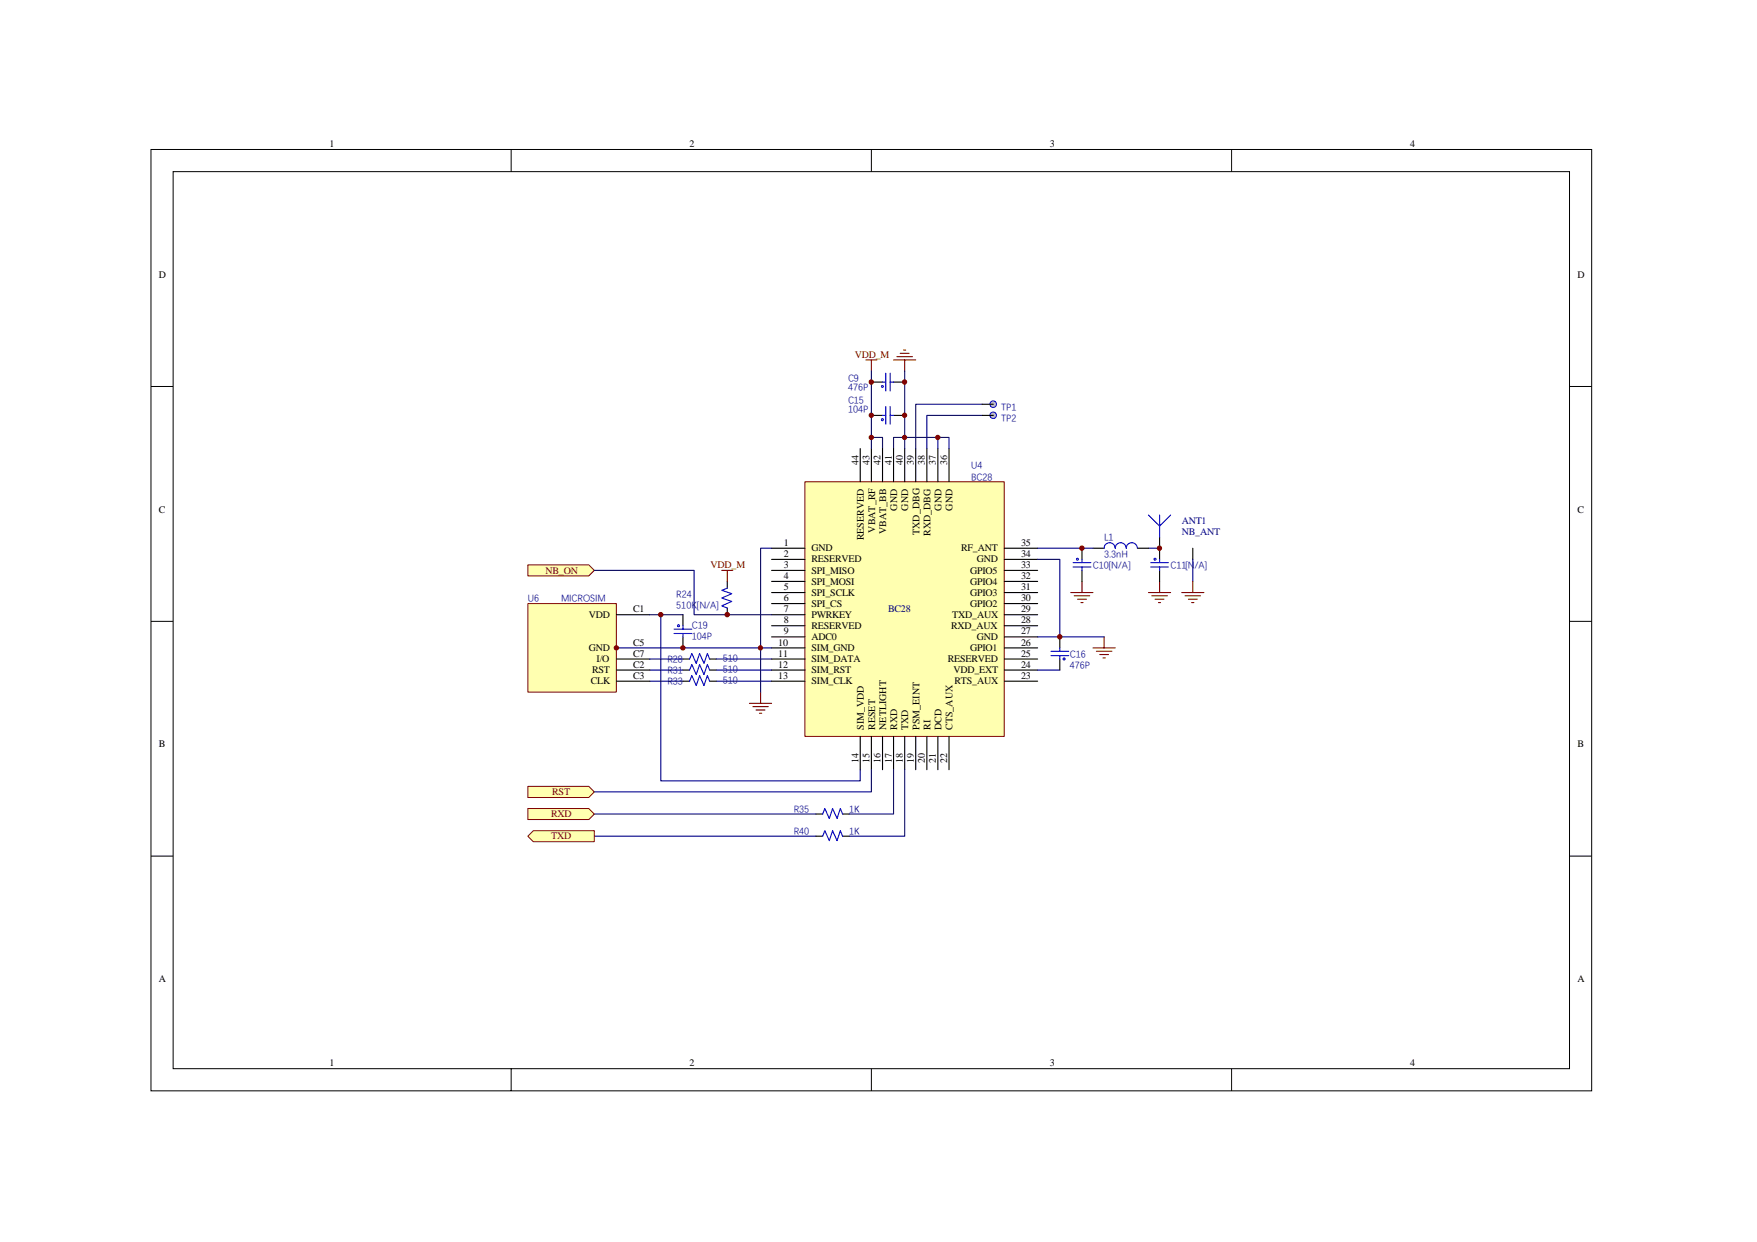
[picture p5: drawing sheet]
<svg xmlns="http://www.w3.org/2000/svg" width="297mm" height="210mm" viewBox="0 0 297 210" stroke-linecap="round" stroke-linejoin="round" font-family="sans-serif">
<g fill="none" stroke="#000" stroke-width=".17">
<path d="M25.5 25.3h243.6v159.1h-243.6zM29.3 29h236v151.7h-236zM86.4 25.3v3.7M147.3 25.3v3.7M208.2 25.3v3.7M25.5 65.3h3.8M265.4 65.3h3.7M25.5 105.1h3.8M265.4 105.1h3.7M25.5 144.7h3.8M265.4 144.7h3.7M86.4 180.7v3.7"/>
<path d="M147.3 180.7v3.7M208.2 180.7v3.7"/>
</g>
<path d="M152.2 59.7h1.5M152.8 59.2h.3M146.4 60.9h1.8M147.3 60.9v1.8M151.1 60.9h3.7M151.6 60.3h2.7M152.9 60.9v1.8M126.7 118.9h3.7M127.3 119.5h2.6M128.6 117v1.9M127.8 120h1.5M128.4 120.6h.4" fill="none" stroke="#800000" stroke-width=".19"/>
<path d="M147.3 74h1.9v1.8M152.9 74h-1.8v1.8M104.2 109.5h11.3M109.9 115.2h5.6M109.9 113.3h5.6M121.1 115.2h9.3" fill="none" stroke="#000080" stroke-width=".19"/>
<path d="M115.5 103.9v1.9M115.5 107.7v1.8" fill="none" stroke="#000" stroke-width=".19"/>
<path d="M114 107.1h3M114 106.4h3M115.5 105.8v.6M115.5 107.1v.6" fill="none" stroke="#00f" stroke-width=".19"/>
<path d="M114.6 105.7h.2v.2h-.2z" fill-rule="evenodd" fill="#c0c0c0" stroke="#00f" stroke-width=".17"/>
<path d="M147.3 64.6h1.9M151.1 64.6h1.8M115.5 113.3h1.1M115.5 115.2h1.1M115.5 111.4h1.1M120 113.3h1.1M120 115.2h1.1M120 111.4h1.1" fill="none" stroke="#000" stroke-width=".19"/>
<path d="M149.2 64.6h.6M149.8 63.1v3M150.5 63.1v3M150.5 64.6h.6M116.6 113.3l.4-.9 .7 1.6 .6-1.6 .7 1.6 .6-1.6 .4 .9M116.6 115.2l.4-1 .7 1.7 .6-1.7 .7 1.7 .6-1.7 .4 1M116.6 111.4l.4-.9 .7 1.7 .6-1.7 .7 1.7 .6-1.7 .4 .9" fill="none" stroke="#00f" stroke-width=".19"/>
<circle cx="149.2" cy="65.3" r=".17" fill="#c0c0c0" stroke="#00f" stroke-width=".17"/>
<path d="M147.3 70.2h1.9M151.1 70.2h1.8" fill="none" stroke="#000" stroke-width=".19"/>
<path d="M149.2 70.2h.6M149.8 68.7v3M150.5 68.7v3M150.5 70.2h.6" fill="none" stroke="#00f" stroke-width=".19"/>
<path d="M149.1 70.8h.2v.3h-.2z" fill-rule="evenodd" fill="#c0c0c0" stroke="#00f" stroke-width=".17"/>
<path d="M121.1 113.3h9.3M121.1 111.4h9.3" fill="none" stroke="#000080" stroke-width=".19"/>
<path d="M89.3 102.1h14.9v14.9h-14.9z" fill="#ffffb0"/>
<path d="M89.2 102h15v15h-15z" fill="none" stroke="#800000" stroke-width=".17"/>
<path d="M104.2 109.5h.1M104.2 111.4h5.7M104.2 115.2h5.7M104.2 113.3h5.7M104.2 103.9h5.7" fill="none" stroke="#000" stroke-width=".19"/>
<path d="M109.9 111.4h5.6" fill="none" stroke="#000080" stroke-width=".19"/>
<path d="M136.1 81.5h33.7v43h-33.7z" fill="#ffffb0"/>
<path d="M136.1 81.4h33.7v43.1h-33.7z" fill="none" stroke="#800000" stroke-width=".17"/>
<g fill="none" stroke="#000" stroke-width=".19">
<path d="M145.4 75.8v5.6M147.3 75.8v5.6M149.2 75.8v5.6M151.1 75.8v5.6M152.9 75.8v5.6M154.8 75.8v5.6M156.7 75.8v5.6M158.6 75.8v5.6M160.4 75.8v5.6M130.4 92.7h5.7M130.4 94.6h5.7M130.4 96.4h5.7"/>
<path d="M130.4 98.3h5.7M169.8 92.7h5.6M169.8 94.6h5.6M169.8 96.4h5.6M169.8 98.3h5.6M130.4 100.2h5.7M130.4 102h5.7M130.4 103.9h5.7M130.4 105.8h5.7M130.4 107.7h5.7M130.4 109.5h5.7M130.4 111.4h5.7"/>
<path d="M130.4 113.3h5.7M130.4 115.2h5.7M169.8 100.2h5.6M169.8 102h5.6M169.8 103.9h5.6M169.8 105.8h5.6M169.8 107.7h5.6M169.8 109.5h5.6M169.8 111.4h5.6M169.8 113.3h5.6M169.8 115.2h5.6M137.9 137.6h1.2"/>
<path d="M142.4 137.6h1.2M145.4 124.5v5.6M147.3 124.5v5.6M149.2 124.5v5.6M151.1 124.5v5.6M152.9 124.5v5.6M154.8 124.5v5.6M156.7 124.5v5.6M158.6 124.5v5.6M160.4 124.5v5.6M137.9 141.4h1.2M142.4 141.4h1.2"/>
</g>
<path d="M111.7 103.9v28.1h33.7v-1.9M100.5 137.6h37.4M147.3 130.1v3.8h-46.8M151.1 130.1v7.5h-7.5M152.9 130.1v11.3h-9.3M100.5 141.4h37.4" fill="none" stroke="#000080" stroke-width=".19"/>
<path d="M139.1 137.6l.3-.9 .8 1.7 .6-1.7 .7 1.7 .6-1.7 .3 .9M139.1 141.4l.3-1 .8 1.7 .6-1.7 .7 1.7 .6-1.7 .3 1" fill="none" stroke="#00f" stroke-width=".19"/>
<g fill="#ffffb0" stroke="#800000" stroke-width=".17">
<path d="M89.2 132.9h10.3l1 1-1 .9h-10.3z" fill-rule="evenodd"/>
<path d="M89.2 136.7h10.3l1 .9-1 1h-10.3z" fill-rule="evenodd"/>
<path d="M89.2 141.4l1-1h10.3v1.9h-10.3z" fill-rule="evenodd"/>
</g>
<path d="M123 103.9h7.4" fill="none" stroke="#000080" stroke-width=".19"/>
<path d="M123 98.3v1.1M123 102.8v1.1" fill="none" stroke="#000" stroke-width=".19"/>
<path d="M123 99.4l-1 .4 1.7 .6-1.7 .7 1.7 .6-1.7 .7 1 .4" fill="none" stroke="#00f" stroke-width=".19"/>
<path d="M122 96.4h1.9M123 96.4v1.9" fill="none" stroke="#800000" stroke-width=".19"/>
<path d="M89.2 95.5h10.3l1 .9-1 1h-10.3z" fill-rule="evenodd" fill="#ffffb0" stroke="#800000" stroke-width=".17"/>
<path d="M166 68.3h-11.2v7.5M166 70.2h-9.3v5.6M100.5 96.4h16.8v7.5h5.7M130.4 92.7h-1.8v24.3M109.9 103.9h5.6M115.5 109.5h14.9" fill="none" stroke="#000080" stroke-width=".19"/>
<circle cx="167.9" cy="68.3" r=".56" fill="#c0c0c0" stroke="#00f" stroke-width=".17"/>
<path d="M166 68.3h1.9" fill="none" stroke="#000" stroke-width=".19"/>
<circle cx="167.9" cy="70.2" r=".55" fill="#c0c0c0" stroke="#00f" stroke-width=".17"/>
<path d="M166 70.2h1.9M182.9 92.7v1.9M182.9 96.4v1.9" fill="none" stroke="#000" stroke-width=".19"/>
<path d="M147.3 62.7v13.1M152.9 74h7.5v1.8M152.9 62.7v13.1M158.6 74v1.8M194.2 92.7h1.8" fill="none" stroke="#000080" stroke-width=".19"/>
<path d="M182.9 98.3v1.9M196 98.3v1.9M181 100.2h3.8M181.6 100.7h2.6M182.2 101.3h1.5M182.7 101.9h.4M194.2 100.2h3.7M194.7 100.7h2.7M195.3 101.3h1.5M195.9 101.9h.3" fill="none" stroke="#800000" stroke-width=".19"/>
<path d="M181.4 95.9h3M181.4 95.1h3M182.9 94.6v.5M182.9 95.9v.5" fill="none" stroke="#00f" stroke-width=".19"/>
<circle cx="182.2" cy="94.6" r=".17" fill="#c0c0c0" stroke="#00f" stroke-width=".17"/>
<path d="M196 92.7v1.9M196 96.4v1.9" fill="none" stroke="#000" stroke-width=".19"/>
<path d="M194.5 95.9h3M194.5 95.1h3M196 94.6v.5M196 95.9v.5" fill="none" stroke="#00f" stroke-width=".19"/>
<path d="M195.1 94.4h.3v.3h-.3z" fill-rule="evenodd" fill="#c0c0c0" stroke="#00f" stroke-width=".17"/>
<path d="M184.8 92.7h1.9M192.3 92.7h1.9M179.2 107.7v1.8M179.2 111.4v1.9" fill="none" stroke="#000" stroke-width=".19"/>
<path d="M186.7 92.7a.93 .93 0 0 1 .9-.9 .93 .93 0 0 1 .9 .9 .93 .93 0 0 1 1-.9 .93 .93 0 0 1 .9 .9 .94 .94 0 0 1 .9-.9 .94 .94 0 0 1 1 .9M177.7 110.1h3M177.7 110.8h3M179.2 109.5v.6M179.2 110.8v.6" fill="none" stroke="#00f" stroke-width=".19"/>
<path d="M175.4 94.6h3.8v13.1h-3.8M175.4 92.7h9.4M175.4 113.3h3.8" fill="none" stroke="#000080" stroke-width=".19"/>
<path d="M184.8 109.5h3.7M185.4 110.1h2.6M185.9 110.7h1.5M186.5 111.2h.4M186.7 107.7v1.8" fill="none" stroke="#800000" stroke-width=".19"/>
<path d="M179.8 111.3h.2v.2h-.2z" fill-rule="evenodd" fill="#c0c0c0" stroke="#00f" stroke-width=".17"/>
<path d="M201.7 94.6v3.7M179.2 107.7h7.5" fill="none" stroke="#000080" stroke-width=".19"/>
<g fill="#800000" stroke="#800000" stroke-width=".17">
<circle cx="115.5" cy="109.5" r=".37"/>
<circle cx="104.2" cy="109.5" r=".37"/>
<circle cx="147.3" cy="74" r=".37"/>
<circle cx="152.9" cy="74" r=".36"/>
<circle cx="147.3" cy="64.6" r=".38"/>
<circle cx="152.9" cy="64.6" r=".37"/>
<circle cx="147.3" cy="70.2" r=".37"/>
<circle cx="152.9" cy="70.2" r=".36"/>
<circle cx="111.7" cy="103.9" r=".38"/>
<circle cx="122.9" cy="103.9" r=".38"/>
<circle cx="128.6" cy="109.5" r=".36"/>
<circle cx="158.5" cy="74" r=".37"/>
<circle cx="179.2" cy="107.7" r=".38"/>
<circle cx="182.9" cy="92.7" r=".38"/>
<circle cx="196" cy="92.7" r=".37"/>
</g>
<path d="M196 90.8v1.9M201.7 92.7v1.9" fill="none" stroke="#000" stroke-width=".19"/>
<path d="M194.2 87.1l1.8 1.8 1.9-1.8M196 87.1v3.7" fill="none" stroke="#00f" stroke-width=".19"/>
<path d="M201.7 98.3v1.9M199.8 100.2h3.7M200.3 100.7h2.7M200.9 101.3h1.5M201.5 101.9h.3" fill="none" stroke="#800000" stroke-width=".19"/>
<g font-size="1.7">
<text x="55.7" y="24.9">1</text>
<text x="116.6" y="24.9">2</text>
<text x="177.5" y="24.9">3</text>
<text x="238.4" y="24.9">4</text>
<text x="26.8" y="47">D</text>
<text x="266.7" y="47">D</text>
<text x="145.1" y="78.7" transform="rotate(-90 145.1 78.7)">44</text>
<text x="147" y="78.7" transform="rotate(-90 147 78.7)">43</text>
<text x="148.9" y="78.7" transform="rotate(-90 148.9 78.7)">42</text>
<text x="150.7" y="78.7" transform="rotate(-90 150.7 78.7)">41</text>
<text x="152.6" y="78.7" transform="rotate(-90 152.6 78.7)">40</text>
<text x="154.5" y="78.7" transform="rotate(-90 154.5 78.7)">39</text>
<text x="156.4" y="78.7" transform="rotate(-90 156.4 78.7)">38</text>
<text x="158.2" y="78.7" transform="rotate(-90 158.2 78.7)">37</text>
<text x="160.1" y="78.7" transform="rotate(-90 160.1 78.7)">36</text>
<text x="26.8" y="86.7">C</text>
<text x="151.7" y="86.3" transform="rotate(-90 151.7 86.3)">GND</text>
<text x="153.5" y="86.3" transform="rotate(-90 153.5 86.3)">GND</text>
<text x="159.2" y="86.3" transform="rotate(-90 159.2 86.3)">GND</text>
<text x="161" y="86.3" transform="rotate(-90 161 86.3)">GND</text>
<text x="266.7" y="86.7">C</text>
<text x="132.5" y="92.3">1</text>
<text x="132.5" y="94.1">2</text>
<text x="137.2" y="93.2">GND</text>
<text x="137.2" y="95.1">RESERVED</text>
<text x="146" y="91.4" transform="rotate(-90 146 91.4)">RESERVED</text>
<text x="147.9" y="90.1" transform="rotate(-90 147.9 90.1)">VBAT_RF</text>
<text x="149.8" y="90.3" transform="rotate(-90 149.8 90.3)">VBAT_BB</text>
<text x="155.4" y="90.4" transform="rotate(-90 155.4 90.4)">TXD_DBG</text>
<text x="157.3" y="90.6" transform="rotate(-90 157.3 90.6)">RXD_DBG</text>
<text x="162.5" y="93.2">RF_ANT</text>
<text x="165.1" y="95.1">GND</text>
<text x="172.6" y="92.3">35</text>
<text x="172.6" y="94.1">34</text>
<text x="132.5" y="96">3</text>
<text x="132.5" y="97.9">4</text>
<text x="132.5" y="99.8">5</text>
<text x="132.5" y="101.6">6</text>
<text x="137.2" y="97">SPI_MISO</text>
<text x="137.2" y="98.8">SPI_MOSI</text>
<text x="137.2" y="100.7">SPI_SCLK</text>
<text x="164" y="100.7">GPIO3</text>
<text x="164" y="98.8">GPIO4</text>
<text x="164" y="97">GPIO5</text>
<text x="172.6" y="101.6">30</text>
<text x="172.6" y="99.8">31</text>
<text x="172.6" y="97.9">32</text>
<text x="172.6" y="96">33</text>
<text x="99.5" y="104.5">VDD</text>
<text x="107" y="103.5">C1</text>
<text x="132.5" y="103.5">7</text>
<text x="132.5" y="105.4">8</text>
<text x="132.5" y="107.3">9</text>
<text x="137.2" y="102.6">SPI_CS</text>
<text x="137.2" y="104.5">PWRKEY</text>
<text x="137.2" y="106.3">RESERVED</text>
<text x="160.8" y="106.3">RXD_AUX</text>
<text x="161" y="104.5">TXD_AUX</text>
<text x="164" y="102.6">GPIO2</text>
<text x="172.6" y="105.4">28</text>
<text x="172.6" y="107.3">27</text>
<text x="172.6" y="103.5">29</text>
<text x="99.5" y="110.1">GND</text>
<text x="100.1" y="113.8">RST</text>
<text x="100.9" y="112">I/O</text>
<text x="107" y="111">C7</text>
<text x="107" y="112.9">C2</text>
<text x="107" y="109.1">C5</text>
<text x="131.6" y="109.1">10</text>
<text x="131.6" y="111">11</text>
<text x="131.6" y="112.9">12</text>
<text x="137.2" y="108.2">ADC0</text>
<text x="137.2" y="110.1">SIM_GND</text>
<text x="137.2" y="112">SIM_DATA</text>
<text x="137.2" y="113.8">SIM_RST</text>
<text x="160.2" y="112">RESERVED</text>
<text x="161.2" y="113.8">VDD_EXT</text>
<text x="164" y="110.1">GPIO1</text>
<text x="165.1" y="108.2">GND</text>
<text x="172.6" y="109.1">26</text>
<text x="172.6" y="111">25</text>
<text x="172.6" y="112.9">24</text>
<text x="99.9" y="115.7">CLK</text>
<text x="107" y="114.7">C3</text>
<text x="131.6" y="114.7">13</text>
<text x="137.2" y="115.7">SIM_CLK</text>
<text x="161.4" y="115.7">RTS_AUX</text>
<text x="172.6" y="114.7">23</text>
<text x="146" y="123.4" transform="rotate(-90 146 123.4)">SIM_VDD</text>
<text x="147.9" y="123.4" transform="rotate(-90 147.9 123.4)">RESET</text>
<text x="149.8" y="123.4" transform="rotate(-90 149.8 123.4)">NETLIGHT</text>
<text x="151.7" y="123.4" transform="rotate(-90 151.7 123.4)">RXD</text>
<text x="153.5" y="123.4" transform="rotate(-90 153.5 123.4)">TXD</text>
<text x="155.4" y="123.4" transform="rotate(-90 155.4 123.4)">PSM_EINT</text>
<text x="157.3" y="123.4" transform="rotate(-90 157.3 123.4)">RI</text>
<text x="159.2" y="123.4" transform="rotate(-90 159.2 123.4)">DCD</text>
<text x="161" y="123.4" transform="rotate(-90 161 123.4)">CTS_AUX</text>
<text x="26.8" y="126.4">B</text>
<text x="145.1" y="129" transform="rotate(-90 145.1 129)">14</text>
<text x="147" y="129" transform="rotate(-90 147 129)">15</text>
<text x="148.9" y="129" transform="rotate(-90 148.9 129)">16</text>
<text x="150.7" y="129" transform="rotate(-90 150.7 129)">17</text>
<text x="152.6" y="129" transform="rotate(-90 152.6 129)">18</text>
<text x="154.5" y="129" transform="rotate(-90 154.5 129)">19</text>
<text x="156.4" y="129" transform="rotate(-90 156.4 129)">20</text>
<text x="158.2" y="129" transform="rotate(-90 158.2 129)">21</text>
<text x="160.1" y="129" transform="rotate(-90 160.1 129)">22</text>
<text x="266.7" y="126.4">B</text>
<text x="26.8" y="166.1">A</text>
<text x="266.7" y="166.1">A</text>
<text x="55.7" y="180.3">1</text>
<text x="116.6" y="180.3">2</text>
<text x="177.5" y="180.3">3</text>
<text x="238.4" y="180.3">4</text>
</g>
<g font-size="1.7" fill="#800000">
<text x="144.5" y="60.5">VDD_M</text>
<text x="92.2" y="97">NB_ON</text>
<text x="120.1" y="96">VDD_M</text>
<text x="93.4" y="134.4">RST</text>
<text x="93.2" y="138.2">RXD</text>
<text x="93.2" y="141.9">TXD</text>
</g>
<g font-size="1.7" fill="#000080">
<text x="199.8" y="88.5">ANT1</text>
<text x="199.8" y="90.4">NB_ANT</text>
<text x="150.1" y="103.5">BC28</text>
</g>
<g font-size="1.6" fill="#000080">
<text x="143.4" y="64.4">C9</text>
<text x="143.4" y="65.9">476P</text>
<text x="143.4" y="68.2">C15</text>
<text x="143.4" y="69.7">104P</text>
<text x="169.2" y="69.3">TP1</text>
<text x="169.2" y="71.2">TP2</text>
<text x="164.2" y="81.1">BC28</text>
<text x="164.2" y="79.2">U4</text>
<text x="186.7" y="91.4">L1</text>
<text x="186.7" y="94.2">3.3nH</text>
<text x="89.2" y="101.7">U6</text>
<text x="94.8" y="101.7">MICROSIM</text>
<text x="114.3" y="100.9">R24</text>
<text x="184.8" y="96.1">C10[N/A]</text>
<text x="197.9" y="96.1">C11[N</text>
<text x="202" y="96.1">/A]</text>
<text x="114.3" y="102.8">510K</text>
<text x="117" y="106.2">C19</text>
<text x="117.8" y="102.8">[N/A]</text>
<text x="112.8" y="113.9">R31</text>
<text x="112.8" y="112">R28</text>
<text x="117" y="108.1">104P</text>
<text x="122.2" y="113.7">510</text>
<text x="122.2" y="111.8">510</text>
<text x="180.9" y="111">C16</text>
<text x="180.9" y="112.9">476P</text>
<text x="112.8" y="115.7">R33</text>
<text x="122.2" y="115.5">510</text>
<text x="134.2" y="137.3">R35</text>
<text x="143.6" y="137.3">1K</text>
<text x="134.2" y="141">R40</text>
<text x="143.6" y="141">1K</text>
</g>
</svg>
